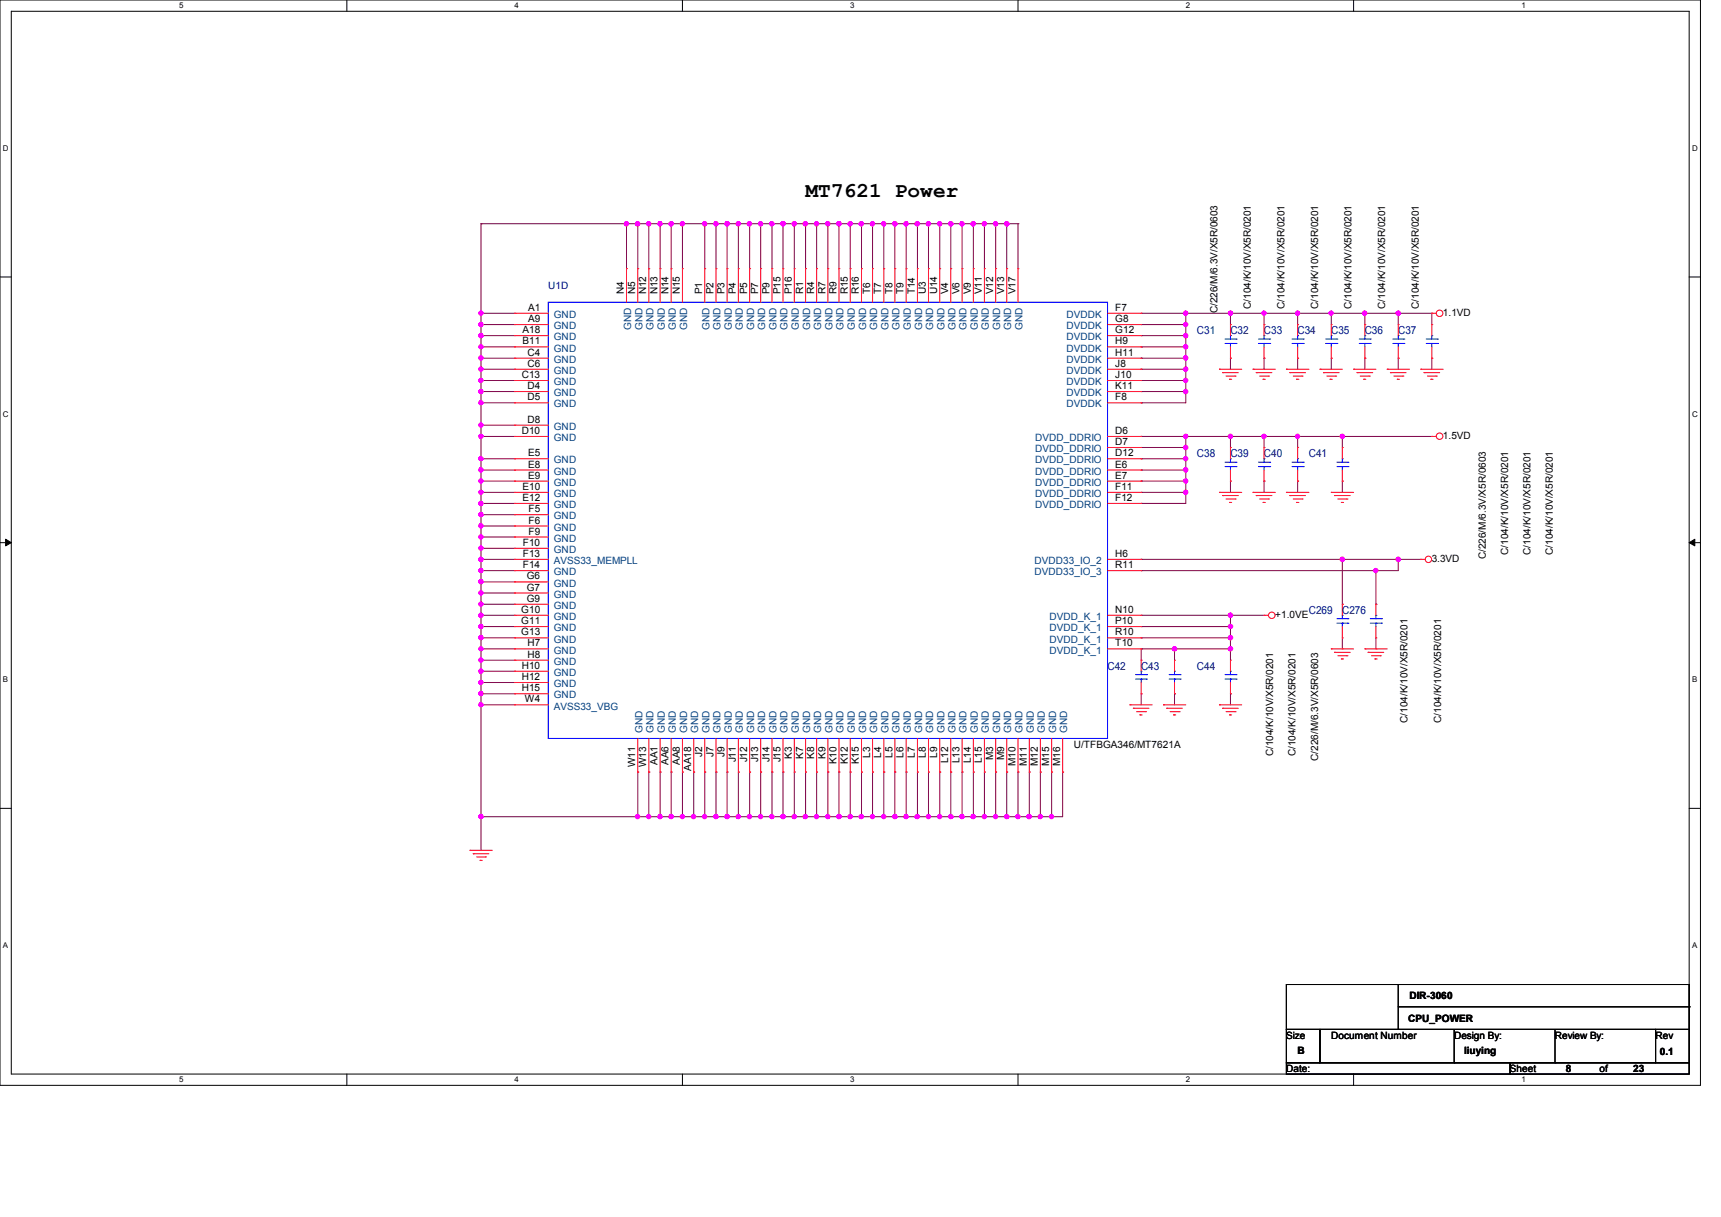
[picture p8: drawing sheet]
<svg xmlns="http://www.w3.org/2000/svg" width="297mm" height="210mm" viewBox="0 0 297 210" stroke-linecap="round" stroke-linejoin="round" font-family="sans-serif">
<path d="M0 0h293.5v187.3h-293.5zM1.9 1.9h289.6v183.4h-289.6z" fill="none" stroke="#000" stroke-width=".17"/>
<g fill="#fff">
<path d="M30.9 .2h.8v1.5h-.8z"/>
<path d="M30.9 185.5h.8v1.6h-.8z"/>
</g>
<path d="M59.9 0v1.9M59.9 185.3v2" fill="none" stroke="#000" stroke-width=".17"/>
<g fill="#fff">
<path d="M88.8 .2h.8v1.5h-.8z"/>
<path d="M88.8 185.5h.8v1.6h-.8z"/>
</g>
<path d="M117.8 0v1.9M117.8 185.3v2" fill="none" stroke="#000" stroke-width=".17"/>
<g fill="#fff">
<path d="M146.7 .2h.8v1.5h-.8z"/>
<path d="M146.7 185.5h.8v1.6h-.8z"/>
</g>
<path d="M175.7 0v1.9M175.7 185.3v2" fill="none" stroke="#000" stroke-width=".17"/>
<g fill="#fff">
<path d="M204.6 .2h.8v1.5h-.8z"/>
<path d="M204.6 185.5h.8v1.6h-.8z"/>
</g>
<path d="M233.6 0v1.9M233.6 185.3v2" fill="none" stroke="#000" stroke-width=".17"/>
<g fill="#fff">
<path d="M262.6 .2h.7v1.5h-.7z"/>
<path d="M262.6 185.5h.7v1.6h-.7z"/>
<path d="M.5 24.8h1v1.6h-1z"/>
<path d="M292 24.8h1v1.6h-1z"/>
<path d="M.5 70.7h1v1.5h-1z"/>
<path d="M292 70.7h1v1.5h-1z"/>
</g>
<path d="M0 47.8h1.9M291.5 47.8h2" fill="none" stroke="#000" stroke-width=".17"/>
<g fill="#fff">
<path d="M.5 116.5h.9v1.6h-.9z"/>
<path d="M292 116.5h.9v1.6h-.9z"/>
</g>
<path d="M0 93.6h1.9M291.5 93.6h2" fill="none" stroke="#000" stroke-width=".17"/>
<path d="M1 93l.9 .6-.9 .6zM291.5 93.6l1-.6v1.2z" fill="#000" stroke="#000" stroke-width=".17"/>
<g fill="#fff">
<path d="M.5 162.4h.9v1.5h-.9z"/>
<path d="M292 162.4h.9v1.5h-.9z"/>
</g>
<g fill="none" stroke="#000" stroke-width=".17">
<path d="M0 139.5h1.9M291.5 139.5h2M222 169.9h69.5v7.7h-69.5zM222 177.6h5.8v5.8h-5.8zM227.8 177.6h57.9v5.8h-57.9zM241.3 177.6h.1M241.3 169.9v7.7M241.3 173.7h50.2M251 177.6v5.8M268.4 177.6v5.8M285.7 177.6h5.8v5.8h-5.8zM291.5 173.7h.1"/>
<path d="M222 183.4h38.6v1.9h-38.6zM251 183.4h.1M260.6 183.4h30.9v1.9h-30.9zM268.4 183.4h.1"/>
</g>
<g fill="none" stroke="#800040" stroke-width=".17">
<path d="M83 38.6h.1M83 38.6v108.1M83 38.6h92.7M108.1 38.6h.1M108.1 38.6v7.8M110.1 38.6h.1M110.1 38.6v7.8M112 38.6h.1M112 38.6v7.8M113.9 38.6h.1M113.9 38.6v7.8M115.8 38.6h.1"/>
<path d="M115.8 38.6v7.8M117.8 38.6h.1M117.8 38.6v7.8M121.6 38.6h.1M121.6 38.6v7.8M123.6 38.6h.1M123.6 38.6v7.8M125.5 38.6h.1M125.5 38.6v7.8M127.4 38.6h.1M127.4 38.6v7.8M129.4 38.6h.1"/>
<path d="M129.4 38.6v7.8M131.3 38.6h.1M131.3 38.6v7.8M133.2 38.6h.1M133.2 38.6v7.8M135.1 38.6h.1M135.1 38.6v7.8M137.1 38.6h.1M137.1 38.6v7.8M139 38.6h.1M139 38.6v7.8M140.9 38.6h.1"/>
<path d="M140.9 38.6v7.8M142.9 38.6h.1M142.9 38.6v7.8M144.8 38.6h.1M144.8 38.6v7.8M146.7 38.6h.1M146.7 38.6v7.8M148.7 38.6h.1M148.7 38.6v7.8M150.6 38.6h.1M150.6 38.6v7.8M152.5 38.6h.1"/>
<path d="M152.5 38.6v7.8M154.4 38.6h.1M154.4 38.6v7.8M156.4 38.6h.1M156.4 38.6v7.8M158.3 38.6h.1M158.3 38.6v7.8M160.2 38.6h.1M160.2 38.6v7.8M162.2 38.6h.1M162.2 38.6v7.8M164.1 38.6h.1"/>
<path d="M164.1 38.6v7.8M166 38.6h.1M166 38.6v7.8M168 38.6h.1M168 38.6v7.8M169.9 38.6h.1M169.9 38.6v7.8M171.8 38.6h.1M171.8 38.6v7.8M173.7 38.6h.1M173.7 38.6v7.8M175.7 38.6h.1"/>
<path d="M175.7 38.6v7.8M83 59.9h.1M83 57.9h.1M83 56h.1M83 54.1h.1M83 59.9h5.8M83 57.9h5.8M83 56h5.8M83 54.1h5.8M196.9 54.1h.1M196.9 56h.1M196.9 57.9h.1"/>
<path d="M196.9 59.9h.1M196.9 59.9h7.7M196.9 57.9h7.7M196.9 56h7.7M196.9 54.1h50.2M204.6 54.1h.1M204.6 59.9h.1M204.6 57.9h.1M204.6 56h.1M204.6 54.1v15.4h-7.7M212.3 54.1h.1M212.3 54.1v1.9"/>
<path d="M218.1 54.1h.1M218.1 54.1v1.9M223.9 54.1h.1M223.9 54.1v1.9M229.7 54.1h.1M229.7 54.1v1.9M235.5 54.1h.1M235.5 54.1v1.9M241.3 54.1h.1M241.3 54.1v1.9M247.1 54.1h.1M247.1 54.1v1.9"/>
<path d="M83 79.2h.1M83 75.3h.1M83 73.4h.1M83 69.5h.1M83 67.6h.1M83 65.7h.1M83 63.7h.1M83 61.8h.1M83 69.5h5.8M83 75.3h5.8M83 79.2h5.8M83 73.4h5.8"/>
<path d="M83 61.8h5.8M83 63.7h5.8M83 65.7h5.8M83 67.6h5.8M196.9 69.5h.1M196.9 75.3h.1M196.9 77.2h.1M196.9 61.8h.1M196.9 63.7h.1M196.9 65.7h.1M196.9 67.6h.1M196.9 79.2h.1"/>
<path d="M196.9 75.3h50.2M196.9 77.2h7.7M196.9 79.2h7.7M196.9 61.8h7.7M196.9 63.7h7.7M196.9 65.7h7.7M196.9 67.6h7.7M204.6 67.6h.1M204.6 75.3h.1M204.6 63.7h.1M204.6 65.7h.1M204.6 61.8h.1"/>
<path d="M204.6 79.2h.1M204.6 77.2h.1M204.6 75.3v11.6h-7.7M212.3 75.3h.1M212.3 61.8h.1M212.3 61.8v1.9M212.3 75.3v1.9M218.1 61.8h.1M218.1 75.3h.1M218.1 61.8v1.9M218.1 75.3v1.9M223.9 75.3h.1"/>
<path d="M223.9 61.8h.1M223.9 61.8v1.9M223.9 75.3v1.9M229.7 61.8h.1M229.7 61.8v1.9M231.6 75.3h.1M231.6 75.3v1.9M235.5 61.8h.1M235.5 61.8v1.9M241.3 61.8h.1M241.3 61.8v1.9M247.1 61.8h.1"/>
<path d="M247.1 61.8v1.9M83 98.5h.1M83 96.5h.1M83 94.6h.1M83 92.7h.1M83 90.8h.1M83 88.8h.1M83 86.9h.1M83 85h.1M83 83h.1M83 81.1h.1M83 96.5h5.8"/>
<path d="M83 98.5h5.8M83 94.6h5.8M83 92.7h5.8M83 90.8h5.8M83 88.8h5.8M83 86.9h5.8M83 85h5.8M83 83h5.8M83 81.1h5.8M196.9 81.1h.1M196.9 83h.1M196.9 85h.1"/>
<path d="M196.9 86.9h.1M196.9 96.5h.1M196.9 98.5h.1M196.9 96.5h48.3M196.9 85h7.7M196.9 83h7.7M196.9 81.1h7.7M204.6 85h.1M204.6 81.1h.1M204.6 83h.1M212.3 83h.1M212.3 83v2"/>
<path d="M218.1 83h.1M218.1 83v2M223.9 83h.1M223.9 83v2M231.6 83h.1M231.6 96.5h.1M231.6 83v2M231.6 96.5v7.8M237.4 98.5h.1M237.4 98.5v5.8M241.3 96.5h.1M241.3 96.5v2h-44.4"/>
<path d="M83 115.8h.1M83 117.8h.1M83 119.7h.1M83 106.2h.1M83 104.3h.1M83 102.3h.1M83 100.4h.1M83 108.1h.1M83 110.1h.1M83 112h.1M83 113.9h.1M83 115.8h5.8"/>
<path d="M83 112h5.8M83 106.2h5.8M83 117.8h5.8M83 119.7h5.8M83 110.1h5.8M83 104.3h5.8M83 102.3h5.8M83 100.4h5.8M83 108.1h5.8M83 113.9h5.8M196.9 112h.1M196.9 106.2h.1"/>
<path d="M196.9 119.7h.1M196.9 110.1h.1M196.9 108.1h.1M196.9 112h15.4M196.9 106.2h21.2M196.9 112v1.9M196.9 119.7v1.9M196.9 110.1h15.4M196.9 108.1h15.4M202.7 119.7h.1M202.7 112h.1M202.7 112v1.9"/>
<path d="M202.7 119.7v1.9M212.3 106.2h.1M212.3 108.1h.1M212.3 119.7h.1M212.3 112h.1M212.3 110.1h.1M212.3 106.2v7.7M212.3 119.7v1.9M231.6 112h.1M231.6 104.3h.1M231.6 110.1v1.9M237.4 112h.1"/>
<path d="M237.4 104.3h.1M237.4 110.1v1.9M83 121.6h.1M83 121.6h5.8M110.1 133.2h.1M110.1 133.2v7.7M112 133.2h.1M112 133.2v7.7M113.9 133.2h.1M113.9 133.2v7.7M115.8 133.2h.1M115.8 133.2v7.7"/>
<path d="M117.8 133.2h.1M117.8 133.2v7.7M119.7 133.2h.1M119.7 133.2v7.7M121.6 133.2h.1M121.6 133.2v7.7M123.6 133.2h.1M123.6 133.2v7.7M125.5 133.2h.1M125.5 133.2v7.7M127.4 133.2h.1M127.4 133.2v7.7"/>
<path d="M129.4 133.2h.1M129.4 133.2v7.7M131.3 133.2h.1M131.3 133.2v7.7M133.2 133.2h.1M133.2 133.2v7.7M135.1 133.2h.1M135.1 133.2v7.7M137.1 133.2h.1M137.1 133.2v7.7M139 133.2h.1M139 133.2v7.7"/>
<path d="M140.9 133.2h.1M140.9 133.2v7.7M142.9 133.2h.1M142.9 133.2v7.7M144.8 133.2h.1M144.8 133.2v7.7M146.7 133.2h.1M146.7 133.2v7.7M148.7 133.2h.1M148.7 133.2v7.7M150.6 133.2h.1M150.6 133.2v7.7"/>
<path d="M152.5 133.2h.1M152.5 133.2v7.7M154.4 133.2h.1M154.4 133.2v7.7M156.4 133.2h.1M156.4 133.2v7.7M158.3 133.2h.1M158.3 133.2v7.7M160.2 133.2h.1M160.2 133.2v7.7M162.2 133.2h.1M162.2 133.2v7.7"/>
<path d="M164.1 133.2h.1M164.1 133.2v7.7M166 133.2h.1M166 133.2v7.7M168 133.2h.1M168 133.2v7.7M169.9 133.2h.1M169.9 133.2v7.7M171.8 133.2h.1M171.8 133.2v7.7M173.7 133.2h.1M173.7 133.2v7.7"/>
<path d="M175.7 133.2h.1M175.7 133.2v7.7M177.6 133.2h.1M177.6 133.2v7.7M179.5 133.2h.1M179.5 133.2v7.7M181.5 133.2h.1M181.5 133.2v7.7M183.4 133.2h.1M183.4 133.2v7.7h-100.4M83 140.9h.1M110.1 140.9h.1"/>
<path d="M112 140.9h.1M113.9 140.9h.1M115.8 140.9h.1M117.8 140.9h.1M119.7 140.9h.1M121.6 140.9h.1M123.6 140.9h.1M125.5 140.9h.1M127.4 140.9h.1M129.4 140.9h.1M131.3 140.9h.1M133.2 140.9h.1"/>
<path d="M135.1 140.9h.1M137.1 140.9h.1M139 140.9h.1M140.9 140.9h.1M142.9 140.9h.1M144.8 140.9h.1M146.7 140.9h.1M148.7 140.9h.1M150.6 140.9h.1M152.5 140.9h.1M154.4 140.9h.1M156.4 140.9h.1"/>
<path d="M158.3 140.9h.1M160.2 140.9h.1M162.2 140.9h.1M164.1 140.9h.1M166 140.9h.1M168 140.9h.1M169.9 140.9h.1M171.8 140.9h.1M173.7 140.9h.1M175.7 140.9h.1M177.6 140.9h.1M179.5 140.9h.1"/>
<path d="M181.5 140.9h.1"/>
</g>
<g fill="#f0f" stroke="#f0f" stroke-width=".17">
<circle cx="83" cy="59.8" r=".36"/>
<circle cx="83" cy="57.9" r=".37"/>
<circle cx="83" cy="54" r=".36"/>
<circle cx="154.4" cy="38.6" r=".38"/>
<circle cx="152.5" cy="38.6" r=".37"/>
<circle cx="150.5" cy="38.6" r=".37"/>
<circle cx="212.4" cy="108.1" r=".37"/>
<circle cx="212.3" cy="106.2" r=".38"/>
<circle cx="83" cy="119.7" r=".37"/>
<circle cx="83" cy="117.8" r=".36"/>
<circle cx="162.2" cy="140.9" r=".36"/>
<circle cx="156.4" cy="140.9" r=".36"/>
<circle cx="83" cy="121.6" r=".36"/>
<circle cx="204.6" cy="75.3" r=".36"/>
<circle cx="142.8" cy="38.6" r=".37"/>
<circle cx="140.9" cy="38.6" r=".37"/>
<circle cx="148.6" cy="38.6" r=".38"/>
<circle cx="146.7" cy="38.6" r=".37"/>
<circle cx="135.1" cy="38.6" r=".38"/>
<circle cx="133.2" cy="38.6" r=".37"/>
<circle cx="158.3" cy="38.6" r=".38"/>
<circle cx="164.1" cy="38.6" r=".38"/>
<circle cx="108.1" cy="38.6" r=".37"/>
<circle cx="123.5" cy="38.6" r=".37"/>
<circle cx="113.9" cy="38.6" r=".37"/>
<circle cx="140.9" cy="140.9" r=".36"/>
<circle cx="139" cy="140.9" r=".37"/>
<circle cx="177.6" cy="140.9" r=".37"/>
<circle cx="144.8" cy="140.9" r=".37"/>
<circle cx="154.4" cy="140.9" r=".37"/>
<circle cx="148.6" cy="140.9" r=".37"/>
<circle cx="146.7" cy="140.9" r=".36"/>
<circle cx="152.5" cy="140.9" r=".36"/>
<circle cx="150.6" cy="140.9" r=".36"/>
<circle cx="212.4" cy="112" r=".37"/>
<circle cx="171.8" cy="140.9" r=".36"/>
<circle cx="169.9" cy="38.6" r=".37"/>
<circle cx="167.9" cy="38.6" r=".38"/>
<circle cx="142.9" cy="140.9" r=".36"/>
<circle cx="137.1" cy="140.9" r=".36"/>
<circle cx="169.9" cy="140.9" r=".36"/>
<circle cx="212.4" cy="54" r=".37"/>
<circle cx="204.6" cy="54" r=".36"/>
<circle cx="129.3" cy="140.9" r=".37"/>
<circle cx="131.3" cy="140.9" r=".36"/>
<circle cx="127.4" cy="140.9" r=".36"/>
<circle cx="241.3" cy="54" r=".37"/>
<circle cx="235.5" cy="54" r=".37"/>
<circle cx="241.3" cy="96.5" r=".38"/>
<circle cx="167.9" cy="140.9" r=".37"/>
<circle cx="166" cy="140.9" r=".36"/>
<circle cx="121.6" cy="140.9" r=".36"/>
<circle cx="117.7" cy="140.9" r=".36"/>
<circle cx="115.8" cy="140.9" r=".37"/>
<circle cx="125.5" cy="140.9" r=".37"/>
<circle cx="123.5" cy="140.9" r=".36"/>
<circle cx="202.7" cy="112" r=".37"/>
<circle cx="179.5" cy="140.9" r=".36"/>
<circle cx="231.7" cy="75.3" r=".37"/>
<circle cx="164.1" cy="140.9" r=".37"/>
<circle cx="83" cy="56" r=".36"/>
<circle cx="112" cy="140.9" r=".36"/>
<circle cx="110" cy="140.9" r=".37"/>
<circle cx="160.2" cy="140.9" r=".36"/>
<circle cx="158.3" cy="140.9" r=".37"/>
<circle cx="119.7" cy="140.9" r=".37"/>
<circle cx="135.1" cy="140.9" r=".37"/>
<circle cx="133.2" cy="140.9" r=".36"/>
<circle cx="113.9" cy="140.9" r=".36"/>
<circle cx="127.4" cy="38.6" r=".37"/>
<circle cx="156.3" cy="38.6" r=".37"/>
<circle cx="121.6" cy="38.6" r=".37"/>
<circle cx="117.7" cy="38.6" r=".37"/>
<circle cx="111.9" cy="38.6" r=".37"/>
<circle cx="110" cy="38.6" r=".38"/>
<circle cx="166" cy="38.6" r=".37"/>
<circle cx="162.1" cy="38.6" r=".37"/>
<circle cx="160.2" cy="38.6" r=".37"/>
<circle cx="144.8" cy="38.6" r=".38"/>
<circle cx="139" cy="38.6" r=".38"/>
<circle cx="137" cy="38.6" r=".37"/>
<circle cx="173.7" cy="38.6" r=".38"/>
<circle cx="171.8" cy="38.6" r=".37"/>
<circle cx="181.5" cy="140.9" r=".36"/>
<circle cx="83" cy="106.2" r=".37"/>
<circle cx="83" cy="140.9" r=".36"/>
<circle cx="83" cy="104.2" r=".36"/>
<circle cx="175.7" cy="140.9" r=".36"/>
<circle cx="231.6" cy="96.5" r=".38"/>
<circle cx="83" cy="102.3" r=".36"/>
<circle cx="173.7" cy="140.9" r=".37"/>
<circle cx="212.4" cy="75.3" r=".37"/>
<circle cx="83" cy="100.4" r=".37"/>
<circle cx="115.8" cy="38.6" r=".38"/>
<circle cx="83" cy="108.1" r=".36"/>
<circle cx="237.4" cy="98.4" r=".36"/>
<circle cx="83" cy="98.4" r=".36"/>
<circle cx="83" cy="92.6" r=".36"/>
<circle cx="83" cy="96.5" r=".37"/>
<circle cx="83" cy="94.6" r=".36"/>
<circle cx="125.5" cy="38.6" r=".38"/>
<circle cx="204.6" cy="59.8" r=".36"/>
<circle cx="83" cy="110" r=".37"/>
<circle cx="83" cy="86.9" r=".37"/>
<circle cx="83" cy="84.9" r=".36"/>
<circle cx="83" cy="90.7" r=".37"/>
<circle cx="83" cy="88.8" r=".36"/>
<circle cx="212.3" cy="110" r=".38"/>
<circle cx="229.7" cy="54" r=".36"/>
<circle cx="83" cy="79.1" r=".36"/>
<circle cx="83" cy="112" r=".36"/>
<circle cx="223.9" cy="75.3" r=".36"/>
<circle cx="218.1" cy="75.3" r=".36"/>
<circle cx="83" cy="75.3" r=".36"/>
<circle cx="83" cy="73.3" r=".36"/>
<circle cx="83" cy="69.5" r=".36"/>
<circle cx="131.2" cy="38.6" r=".37"/>
<circle cx="129.3" cy="38.6" r=".38"/>
<circle cx="83" cy="113.9" r=".36"/>
<circle cx="83" cy="115.8" r=".37"/>
<circle cx="204.6" cy="57.9" r=".37"/>
<circle cx="204.6" cy="61.8" r=".37"/>
<circle cx="204.6" cy="63.7" r=".36"/>
<circle cx="204.6" cy="65.6" r=".36"/>
<circle cx="204.6" cy="67.6" r=".37"/>
<circle cx="204.6" cy="79.1" r=".36"/>
<circle cx="83" cy="67.6" r=".37"/>
<circle cx="83" cy="65.6" r=".36"/>
<circle cx="83" cy="63.7" r=".36"/>
<circle cx="83" cy="61.8" r=".37"/>
<circle cx="204.6" cy="56" r=".36"/>
<circle cx="204.6" cy="81.1" r=".37"/>
<circle cx="204.6" cy="84.9" r=".36"/>
<circle cx="204.6" cy="83" r=".36"/>
<circle cx="204.6" cy="77.2" r=".37"/>
<circle cx="83" cy="83" r=".36"/>
<circle cx="83" cy="81.1" r=".37"/>
<circle cx="223.9" cy="54" r=".36"/>
<circle cx="218.1" cy="54" r=".36"/>
</g>
<g fill="none" stroke="#f00" stroke-width=".17">
<path d="M88.8 54.1h.1M88.8 56h.1M88.8 57.9h.1M88.8 59.9h.1M88.8 54.1h5.8M88.8 56h5.8M88.8 57.9h5.8M88.8 59.9h5.8M108.1 46.4h.1M108.1 46.4v5.8M110.1 46.4h.1M110.1 46.4v5.8"/>
<path d="M112 46.4h.1M112 46.4v5.8M113.9 46.4h.1M113.9 46.4v5.8M115.8 46.4h.1M115.8 46.4v5.8M117.8 46.4h.1M117.8 46.4v5.8M121.6 46.4h.1M121.6 46.4v5.8M123.6 46.4h.1M123.6 46.4v5.8"/>
<path d="M125.5 46.4h.1M125.5 46.4v5.8M127.4 46.4h.1M127.4 46.4v5.8M129.4 46.4h.1M129.4 46.4v5.8M131.3 46.4h.1M131.3 46.4v5.8M133.2 46.4h.1M133.2 46.4v5.8M135.1 46.4h.1M135.1 46.4v5.8"/>
<path d="M137.1 46.4h.1M137.1 46.4v5.8M139 46.4h.1M139 46.4v5.8M140.9 46.4h.1M140.9 46.4v5.8M142.9 46.4h.1M142.9 46.4v5.8M144.8 46.4h.1M144.8 46.4v5.8M146.7 46.4h.1M146.7 46.4v5.8"/>
<path d="M148.7 46.4h.1M148.7 46.4v5.8M150.6 46.4h.1M150.6 46.4v5.8M152.5 46.4h.1M152.5 46.4v5.8M154.4 46.4h.1M154.4 46.4v5.8M156.4 46.4h.1M156.4 46.4v5.8M158.3 46.4h.1M158.3 46.4v5.8"/>
<path d="M160.2 46.4h.1M160.2 46.4v5.8M162.2 46.4h.1M162.2 46.4v5.8M164.1 46.4h.1M164.1 46.4v5.8M166 46.4h.1M166 46.4v5.8M168 46.4h.1M168 46.4v5.8M169.9 46.4h.1M169.9 46.4v5.8"/>
<path d="M171.8 46.4h.1M171.8 46.4v5.8M173.7 46.4h.1M173.7 46.4v5.8M175.7 46.4h.1M175.7 46.4v5.8M191.1 54.1h5.8M191.1 56h5.8M191.1 57.9h5.8M191.1 59.9h5.8M196.9 54.1h.1M196.9 56h.1"/>
<path d="M196.9 57.9h.1M196.9 59.9h.1M212.3 56h.1M212.3 56v1.9M212.3 59.9v1.9M218.1 56h.1M218.1 56v1.9M218.1 59.9v1.9M223.9 56h.1M223.9 56v1.9M223.9 59.9v1.9M229.7 56h.1"/>
<path d="M229.7 56v1.9M229.7 59.9v1.9M235.5 56h.1M235.5 56v1.9M235.5 59.9v1.9M241.3 56h.1M241.3 56v1.9M241.3 59.9v1.9M247.1 54.1h.1M247.1 56h.1M247.1 54.1h.8M247.1 56v1.9"/>
<path d="M247.1 59.9v1.9M88.8 61.8h.1M88.8 63.7h.1M88.8 65.7h.1M88.8 67.6h.1M88.8 69.5h.1M88.8 73.4h.1M88.8 75.3h.1M88.8 79.2h.1M88.8 63.7h5.8M88.8 75.3h5.8M88.8 61.8h5.8"/>
<path d="M88.8 65.7h5.8M88.8 67.6h5.8M88.8 69.5h5.8M88.8 73.4h5.8M88.8 79.2h5.8M191.1 63.7h5.8M191.1 75.3h5.8M191.1 61.8h5.8M191.1 65.7h5.8M191.1 67.6h5.8M191.1 69.5h5.8M191.1 79.2h5.8"/>
<path d="M191.1 77.2h5.8M196.9 61.8h.1M196.9 63.7h.1M196.9 65.7h.1M196.9 67.6h.1M196.9 69.5h.1M196.9 75.3h.1M196.9 79.2h.1M196.9 77.2h.1M210.4 63.7h.1M210.4 63.7h3.9M211 64.3h.1"/>
<path d="M211 64.3h2.7M211.6 64.9h1.5M212.2 65.4h.1M212.2 65.4h.4M212.3 61.8h.1M212.3 77.2h.1M212.3 77.2v2M213.1 64.9h.1M216.2 63.7h.1M216.2 63.7h3.9M216.8 64.3h.1M216.8 64.3h2.7"/>
<path d="M217.4 64.9h1.5M218 65.4h.1M218 65.4h.4M218.1 77.2h.1M218.1 61.8h.1M218.1 77.2v2M218.9 64.9h.1M222 63.7h.1M222 63.7h3.9M222.6 64.3h.1M222.6 64.3h2.7M223.2 64.9h1.5"/>
<path d="M223.7 65.4h.1M223.7 65.4h.5M223.9 61.8h.1M223.9 77.2h.1M223.9 77.2v2M224.7 64.9h.1M227.8 63.7h.1M227.8 63.7h3.8M228.4 64.3h.1M228.4 64.3h2.7M229 64.9h1.5M229.5 65.4h.1"/>
<path d="M229.5 65.4h.4M229.7 61.8h.1M230.5 64.9h.1M231.6 77.2h.1M231.6 77.2v2M233.6 63.7h.1M233.6 63.7h3.8M234.2 64.3h.1M234.2 64.3h2.7M234.7 64.9h1.6M235.3 65.4h.1M235.3 65.4h.4"/>
<path d="M235.5 61.8h.1M236.3 64.9h.1M239.4 63.7h.1M239.4 63.7h3.8M239.9 64.3h.1M239.9 64.3h2.8M240.5 64.9h1.6M241.1 65.4h.1M241.1 65.4h.4M241.3 61.8h.1M242.1 64.9h.1M245.2 63.7h.1"/>
<path d="M245.2 63.7h3.8M245.7 64.3h.1M245.7 64.3h2.8M246.3 64.9h1.6M246.9 65.4h.1M246.9 65.4h.4M247.1 75.3h.1M247.1 61.8h.1M247.1 75.3h.8M247.9 64.9h.1M88.8 81.1h.1M88.8 83h.1"/>
<path d="M88.8 85h.1M88.8 86.9h.1M88.8 88.8h.1M88.8 90.8h.1M88.8 92.7h.1M88.8 94.6h.1M88.8 96.5h.1M88.8 98.5h.1M88.8 85h5.8M88.8 96.5h5.8M88.8 86.9h5.8M88.8 81.1h5.8"/>
<path d="M88.8 98.5h5.8M88.8 83h5.8M88.8 88.8h5.8M88.8 90.8h5.8M88.8 92.7h5.8M88.8 94.6h5.8M191.1 85h5.8M191.1 96.5h5.8M191.1 86.9h5.8M191.1 81.1h5.8M191.1 98.5h5.8M191.1 83h5.8"/>
<path d="M196.9 85h.1M196.9 86.9h.1M196.9 96.5h.1M196.9 81.1h.1M196.9 98.5h.1M196.9 83h.1M210.4 85h.1M210.4 85h3.9M211 85.5h.1M211 85.5h2.7M211.6 86.1h1.5M212.2 86.7h.1"/>
<path d="M212.2 86.7h.4M212.3 83h.1M212.3 81.1v1.9M213.1 86.1h.1M216.2 85h.1M216.2 85h3.9M216.8 85.5h.1M216.8 85.5h2.7M217.4 86.1h1.5M218 86.7h.1M218 86.7h.4M218.1 83h.1"/>
<path d="M218.1 81.1v1.9M218.9 86.1h.1M222 85h.1M222 85h3.9M222.6 85.5h.1M222.6 85.5h2.7M223.2 86.1h1.5M223.7 86.7h.1M223.7 86.7h.5M223.9 83h.1M223.9 81.1v1.9M224.7 86.1h.1"/>
<path d="M229.7 85h.1M229.7 85h3.9M230.3 85.5h.1M230.3 85.5h2.7M230.9 86.1h1.6M231.5 86.7h.1M231.5 86.7h.4M231.6 83h.1M231.6 81.1v1.9M232.5 86.1h.1M245.2 96.5h.1M245.2 96.5h.8"/>
<path d="M88.8 108.1h.1M88.8 117.8h.1M88.8 115.8h.1M88.8 113.9h.1M88.8 112h.1M88.8 119.7h.1M88.8 100.4h.1M88.8 102.3h.1M88.8 104.3h.1M88.8 106.2h.1M88.8 110.1h.1M88.8 106.2h5.8"/>
<path d="M88.8 112h5.8M88.8 108.1h5.8M88.8 110.1h5.8M88.8 117.8h5.8M88.8 115.8h5.8M88.8 113.9h5.8M88.8 119.7h5.8M88.8 100.4h5.8M88.8 102.3h5.8M88.8 104.3h5.8M191.1 106.2h5.8M191.1 112h5.8"/>
<path d="M191.1 108.1h5.8M191.1 110.1h5.8M196.9 119.7h.1M196.9 113.9h.1M196.9 106.2h.1M196.9 108.1h.1M196.9 110.1h.1M196.9 112h.1M196.9 113.9v1.9M196.9 117.8v1.9M202.7 119.7h.1M202.7 113.9h.1"/>
<path d="M202.7 113.9v1.9M202.7 117.8v1.9M212.3 119.7h.1M212.3 113.9h.1M212.3 113.9v1.9M212.3 117.8v1.9M218.1 106.2h.1M218.1 106.2h.8M229.7 112h.1M229.7 112h3.9M230.3 112.6h.1M230.3 112.6h2.7"/>
<path d="M230.9 113.2h1.6M231.5 113.7h.1M231.5 113.7h.4M231.6 110.1h.1M231.6 104.3h.1M231.6 104.3v1.9M231.6 108.1v2M232.5 113.2h.1M235.5 112h.1M235.5 112h3.9M236.1 112.6h.1M236.1 112.6h2.7"/>
<path d="M236.7 113.2h1.5M237.3 113.7h.1M237.3 113.7h.4M237.4 110.1h.1M237.4 104.3h.1M237.4 104.3v1.9M237.4 108.1v2M238.2 113.2h.1M88.8 121.6h.1M88.8 121.6h5.8M110.1 133.2h.1M110.1 127.4v5.8"/>
<path d="M112 133.2h.1M112 127.4v5.8M113.9 133.2h.1M113.9 127.4v5.8M115.8 133.2h.1M115.8 127.4v5.8M117.8 133.2h.1M117.8 127.4v5.8M119.7 133.2h.1M119.7 127.4v5.8M121.6 133.2h.1M121.6 127.4v5.8"/>
<path d="M123.6 133.2h.1M123.6 127.4v5.8M125.5 133.2h.1M125.5 127.4v5.8M127.4 133.2h.1M127.4 127.4v5.8M129.4 133.2h.1M129.4 127.4v5.8M131.3 133.2h.1M131.3 127.4v5.8M133.2 133.2h.1M133.2 127.4v5.8"/>
<path d="M135.1 133.2h.1M135.1 127.4v5.8M137.1 133.2h.1M137.1 127.4v5.8M139 133.2h.1M139 127.4v5.8M140.9 133.2h.1M140.9 127.4v5.8M142.9 133.2h.1M142.9 127.4v5.8M144.8 133.2h.1M144.8 127.4v5.8"/>
<path d="M146.7 133.2h.1M146.7 127.4v5.8M148.7 133.2h.1M148.7 127.4v5.8M150.6 133.2h.1M150.6 127.4v5.8M152.5 133.2h.1M152.5 127.4v5.8M154.4 133.2h.1M154.4 127.4v5.8M156.4 133.2h.1M156.4 127.4v5.8"/>
<path d="M158.3 133.2h.1M158.3 127.4v5.8M160.2 133.2h.1M160.2 127.4v5.8M162.2 133.2h.1M162.2 127.4v5.8M164.1 133.2h.1M164.1 127.4v5.8M166 133.2h.1M166 127.4v5.8M168 133.2h.1M168 127.4v5.8"/>
<path d="M169.9 133.2h.1M169.9 127.4v5.8M171.8 133.2h.1M171.8 127.4v5.8M173.7 133.2h.1M173.7 127.4v5.8M175.7 133.2h.1M175.7 127.4v5.8M177.6 133.2h.1M177.6 127.4v5.8M179.5 133.2h.1M179.5 127.4v5.8"/>
<path d="M181.5 133.2h.1M181.5 127.4v5.8M183.4 133.2h.1M183.4 127.4v5.8M195 121.6h.1M195 121.6h3.8M195.6 122.2h.1M195.6 122.2h2.7M196.1 122.8h1.6M196.7 123.4h.1M196.7 123.4h.4M197.7 122.8h.1"/>
<path d="M200.8 121.6h.1M200.8 121.6h3.8M201.3 122.2h.1M201.3 122.2h2.7M201.9 122.8h1.6M202.5 123.4h.1M202.5 123.4h.4M203.5 122.8h.1M210.4 121.6h.1M210.4 121.6h3.9M211 122.2h.1M211 122.2h2.7"/>
<path d="M211.6 122.8h1.5M212.2 123.4h.1M212.2 123.4h.4M213.1 122.8h.1M81.1 146.7h.1M81.1 146.7h3.9M81.7 147.3h.1M81.7 147.3h2.7M82.3 147.9h1.5M82.8 148.5h.1M82.8 148.5h.4M83.8 147.9h.1"/>
<circle cx="248.4" cy="54.1" r=".56"/>
<circle cx="248.4" cy="75.3" r=".56"/>
<circle cx="246.5" cy="96.5" r=".55"/>
<circle cx="219.5" cy="106.2" r=".56"/>
</g>
<g fill="none" stroke="#00f" stroke-width=".17">
<path d="M94.6 52.2h96.5v75.2h-96.5zM211.4 59.3h1.9M211.4 58.5h1.9M212.3 57.9h.1M212.3 59.3h.1M212.3 57.9v.6M212.3 59.3v.6M213.3 59.3h.1M213.3 58.5h.1M217.2 59.3h1.9M217.2 58.5h1.9M218.1 57.9h.1"/>
<path d="M218.1 59.3h.1M218.1 57.9v.6M218.1 59.3v.6M219.1 59.3h.1M219.1 58.5h.1M223 59.3h1.9M223 58.5h1.9M223.9 57.9h.1M223.9 59.3h.1M223.9 57.9v.6M223.9 59.3v.6M224.9 59.3h.1"/>
<path d="M224.9 58.5h.1M228.8 59.3h1.9M228.8 58.5h1.9M229.7 57.9h.1M229.7 59.3h.1M229.7 57.9v.6M229.7 59.3v.6M230.7 59.3h.1M230.7 58.5h.1M234.6 59.3h1.9M234.6 58.5h1.9M235.5 57.9h.1"/>
<path d="M235.5 59.3h.1M235.5 57.9v.6M235.5 59.3v.6M236.5 59.3h.1M236.5 58.5h.1M240.4 59.3h1.9M240.4 58.5h1.9M241.3 57.9h.1M241.3 59.3h.1M241.3 57.9v.6M241.3 59.3v.6M242.3 59.3h.1"/>
<path d="M242.3 58.5h.1M246.1 59.3h2M246.1 58.5h2M247.1 57.9h.1M247.1 59.3h.1M247.1 57.9v.6M247.1 59.3v.6M248.1 59.3h.1M248.1 58.5h.1M211.4 79.8h1.9M212.3 79.2h.1M212.3 79.2v.6"/>
<path d="M213.3 79.8h.1M217.2 79.8h1.9M218.1 79.2h.1M218.1 79.2v.6M219.1 79.8h.1M223 79.8h1.9M223.9 79.2h.1M223.9 79.2v.6M224.9 79.8h.1M230.7 79.8h1.9M231.6 79.2h.1M231.6 79.2v.6"/>
<path d="M232.6 79.8h.1M211.4 80.5h1.9M212.3 80.5h.1M212.3 80.5v.6M213.3 80.5h.1M217.2 80.5h1.9M218.1 80.5h.1M218.1 80.5v.6M219.1 80.5h.1M223 80.5h1.9M223.9 80.5h.1M223.9 80.5v.6"/>
<path d="M224.9 80.5h.1M230.7 80.5h1.9M231.6 80.5h.1M231.6 80.5v.6M232.6 80.5h.1M196 117.2h1.9M196 116.4h1.9M196.9 115.8h.1M196.9 117.2h.1M196.9 115.8v.6M196.9 117.2v.6M197.9 117.2h.1"/>
<path d="M197.9 116.4h.1M201.8 117.2h1.9M201.8 116.4h1.9M202.7 115.8h.1M202.7 117.2h.1M202.7 115.8v.6M202.7 117.2v.6M203.7 117.2h.1M203.7 116.4h.1M211.4 117.2h1.9M211.4 116.4h1.9M212.3 115.8h.1"/>
<path d="M212.3 117.2h.1M212.3 115.8v.6M212.3 117.2v.6M213.3 117.2h.1M213.3 116.4h.1M230.7 107.5h1.9M230.7 106.8h1.9M231.6 106.2h.1M231.6 107.5h.1M231.6 106.2v.6M231.6 107.5v.6M232.6 107.5h.1"/>
<path d="M232.6 106.8h.1M236.5 107.5h1.9M236.5 106.8h1.9M237.4 106.2h.1M237.4 107.5h.1M237.4 106.2v.6M237.4 107.5v.6M238.4 107.5h.1M238.4 106.8h.1"/>
</g>
<text font-size="3.6" x="139" y="33.9">MT7621 Power</text>
<g font-size="1.9" fill="#000080">
<text x="206.6" y="57.7">C31</text>
<text x="212.3" y="57.7">C32</text>
<text x="218.1" y="57.7">C33</text>
<text x="223.9" y="57.7">C34</text>
<text x="229.7" y="57.7">C35</text>
<text x="235.5" y="57.7">C36</text>
<text x="241.3" y="57.7">C37</text>
<text x="206.6" y="78.9">C38</text>
<text x="212.3" y="78.9">C39</text>
<text x="218.1" y="78.9">C40</text>
<text x="225.9" y="78.9">C41</text>
<text x="225.9" y="106">C269</text>
<text x="231.6" y="106">C276</text>
<text x="191.1" y="115.6">C42</text>
<text x="196.9" y="115.6">C43</text>
<text x="206.6" y="115.6">C44</text>
</g>
<g font-size="1.7">
<text x="91.1" y="53.6">A1</text>
<text x="107.7" y="50.8" transform="rotate(-90 107.7 50.8)">N4</text>
<text x="109.6" y="50.8" transform="rotate(-90 109.6 50.8)">N5</text>
<text x="111.5" y="50.8" transform="rotate(-90 111.5 50.8)">N12</text>
<text x="113.5" y="50.8" transform="rotate(-90 113.5 50.8)">N13</text>
<text x="115.4" y="50.8" transform="rotate(-90 115.4 50.8)">N14</text>
<text x="117.3" y="50.8" transform="rotate(-90 117.3 50.8)">N15</text>
<text x="121.2" y="50.8" transform="rotate(-90 121.2 50.8)">P1</text>
<text x="123.1" y="50.8" transform="rotate(-90 123.1 50.8)">P2</text>
<text x="125" y="50.8" transform="rotate(-90 125 50.8)">P3</text>
<text x="127" y="50.8" transform="rotate(-90 127 50.8)">P4</text>
<text x="128.9" y="50.8" transform="rotate(-90 128.9 50.8)">P5</text>
<text x="130.8" y="50.8" transform="rotate(-90 130.8 50.8)">P7</text>
<text x="132.8" y="50.8" transform="rotate(-90 132.8 50.8)">P9</text>
<text x="134.7" y="50.8" transform="rotate(-90 134.7 50.8)">P15</text>
<text x="136.6" y="50.8" transform="rotate(-90 136.6 50.8)">P16</text>
<text x="138.6" y="50.8" transform="rotate(-90 138.6 50.8)">R1</text>
<text x="140.5" y="50.8" transform="rotate(-90 140.5 50.8)">R4</text>
<text x="142.4" y="50.8" transform="rotate(-90 142.4 50.8)">R7</text>
<text x="144.3" y="50.8" transform="rotate(-90 144.3 50.8)">R9</text>
<text x="146.3" y="50.8" transform="rotate(-90 146.3 50.8)">R15</text>
<text x="148.2" y="50.8" transform="rotate(-90 148.2 50.8)">R16</text>
<text x="150.1" y="50.8" transform="rotate(-90 150.1 50.8)">T6</text>
<text x="152.1" y="50.8" transform="rotate(-90 152.1 50.8)">T7</text>
<text x="154" y="50.8" transform="rotate(-90 154 50.8)">T8</text>
<text x="155.9" y="50.8" transform="rotate(-90 155.9 50.8)">T9</text>
<text x="157.9" y="50.8" transform="rotate(-90 157.9 50.8)">T14</text>
<text x="159.8" y="50.8" transform="rotate(-90 159.8 50.8)">U3</text>
<text x="161.7" y="50.8" transform="rotate(-90 161.7 50.8)">U14</text>
<text x="163.6" y="50.8" transform="rotate(-90 163.6 50.8)">V4</text>
<text x="165.6" y="50.8" transform="rotate(-90 165.6 50.8)">V6</text>
<text x="167.5" y="50.8" transform="rotate(-90 167.5 50.8)">V9</text>
<text x="169.4" y="50.8" transform="rotate(-90 169.4 50.8)">V11</text>
<text x="171.4" y="50.8" transform="rotate(-90 171.4 50.8)">V12</text>
<text x="173.3" y="50.8" transform="rotate(-90 173.3 50.8)">V13</text>
<text x="175.2" y="50.8" transform="rotate(-90 175.2 50.8)">V17</text>
<text x="192.5" y="53.6">F7</text>
<text x="215.9" y="53.3" transform="rotate(-90 215.9 53.3)">C/104/K/10V/X5R/0201</text>
<text x="221.7" y="53.3" transform="rotate(-90 221.7 53.3)">C/104/K/10V/X5R/0201</text>
<text x="227.5" y="53.3" transform="rotate(-90 227.5 53.3)">C/104/K/10V/X5R/0201</text>
<text x="233.2" y="53.3" transform="rotate(-90 233.2 53.3)">C/104/K/10V/X5R/0201</text>
<text x="239" y="53.3" transform="rotate(-90 239 53.3)">C/104/K/10V/X5R/0201</text>
<text x="244.8" y="53.3" transform="rotate(-90 244.8 53.3)">C/104/K/10V/X5R/0201</text>
<text x="90.2" y="57.5">A18</text>
<text x="90.2" y="59.4">B11</text>
<text x="91.1" y="55.6">A9</text>
<text x="192.5" y="55.6">G8</text>
<text x="192.5" y="57.5">G12</text>
<text x="192.5" y="59.4">H9</text>
<text x="210.1" y="54.1" transform="rotate(-90 210.1 54.1)">C/226/M/6.3V/X5R/0603</text>
<text x="249" y="54.5">1.1VD</text>
<text x="90" y="65.2">C13</text>
<text x="91" y="61.4">C4</text>
<text x="91" y="63.3">C6</text>
<text x="192.5" y="61.4">H11</text>
<text x="192.5" y="63.3">J8</text>
<text x="192.5" y="65.2">J10</text>
<text x="91" y="67.1">D4</text>
<text x="91" y="69.1">D5</text>
<text x="192.5" y="67.1">K11</text>
<text x="192.5" y="69.1">F8</text>
<text x="90" y="74.9">D10</text>
<text x="91" y="72.9">D8</text>
<text x="192.5" y="74.9">D6</text>
<text x="192.5" y="76.8">D7</text>
<text x="249" y="75.7">1.5VD</text>
<text x="91.1" y="78.7">E5</text>
<text x="91.1" y="80.7">E8</text>
<text x="91.1" y="82.6">E9</text>
<text x="192.5" y="78.7">D12</text>
<text x="192.5" y="80.7">E6</text>
<text x="192.5" y="82.6">E7</text>
<text x="90.2" y="84.5">E10</text>
<text x="90.2" y="86.4">E12</text>
<text x="91.2" y="88.4">F5</text>
<text x="192.5" y="84.5">F11</text>
<text x="192.5" y="86.4">F12</text>
<text x="90.2" y="94.2">F10</text>
<text x="91.2" y="90.3">F6</text>
<text x="91.2" y="92.2">F9</text>
<text x="260.3" y="95.8" transform="rotate(-90 260.3 95.8)">C/104/K/10V/X5R/0201</text>
<text x="264.1" y="95.8" transform="rotate(-90 264.1 95.8)">C/104/K/10V/X5R/0201</text>
<text x="268" y="95.8" transform="rotate(-90 268 95.8)">C/104/K/10V/X5R/0201</text>
<text x="90.2" y="96.1">F13</text>
<text x="90.2" y="98">F14</text>
<text x="90.9" y="100">G6</text>
<text x="90.9" y="101.9">G7</text>
<text x="192.5" y="96.1">H6</text>
<text x="192.5" y="98">R11</text>
<text x="247.1" y="97">3.3VD</text>
<text x="256.4" y="96.5" transform="rotate(-90 256.4 96.5)">C/226/M/6.3V/X5R/0603</text>
<text x="89.9" y="107.7">G11</text>
<text x="89.9" y="105.7">G10</text>
<text x="90.9" y="103.8">G9</text>
<text x="192.5" y="105.7">N10</text>
<text x="192.5" y="107.7">P10</text>
<text x="220.1" y="106.6">+1.0VE</text>
<text x="89.9" y="109.6">G13</text>
<text x="91" y="113.5">H8</text>
<text x="91" y="111.5">H7</text>
<text x="192.5" y="109.6">R10</text>
<text x="192.5" y="111.5">T10</text>
<text x="90" y="117.3">H12</text>
<text x="90" y="115.4">H10</text>
<text x="90" y="119.3">H15</text>
<text x="90.6" y="121.2">W4</text>
<text x="242.9" y="124.7" transform="rotate(-90 242.9 124.7)">C/104/K/10V/X5R/0201</text>
<text x="248.7" y="124.7" transform="rotate(-90 248.7 124.7)">C/104/K/10V/X5R/0201</text>
<text x="121.2" y="130.6" transform="rotate(-90 121.2 130.6)">J2</text>
<text x="123.1" y="130.6" transform="rotate(-90 123.1 130.6)">J7</text>
<text x="125" y="130.6" transform="rotate(-90 125 130.6)">J9</text>
<text x="127" y="131.6" transform="rotate(-90 127 131.6)">J11</text>
<text x="128.9" y="131.6" transform="rotate(-90 128.9 131.6)">J12</text>
<text x="130.8" y="131.6" transform="rotate(-90 130.8 131.6)">J13</text>
<text x="132.8" y="131.6" transform="rotate(-90 132.8 131.6)">J14</text>
<text x="134.7" y="131.6" transform="rotate(-90 134.7 131.6)">J15</text>
<text x="136.6" y="130.9" transform="rotate(-90 136.6 130.9)">K3</text>
<text x="138.6" y="130.9" transform="rotate(-90 138.6 130.9)">K7</text>
<text x="140.5" y="130.9" transform="rotate(-90 140.5 130.9)">K8</text>
<text x="142.4" y="130.9" transform="rotate(-90 142.4 130.9)">K9</text>
<text x="144.3" y="131.9" transform="rotate(-90 144.3 131.9)">K10</text>
<text x="146.3" y="131.9" transform="rotate(-90 146.3 131.9)">K12</text>
<text x="148.2" y="131.9" transform="rotate(-90 148.2 131.9)">K15</text>
<text x="150.1" y="130.7" transform="rotate(-90 150.1 130.7)">L3</text>
<text x="152.1" y="130.7" transform="rotate(-90 152.1 130.7)">L4</text>
<text x="154" y="130.7" transform="rotate(-90 154 130.7)">L5</text>
<text x="155.9" y="130.7" transform="rotate(-90 155.9 130.7)">L6</text>
<text x="157.9" y="130.7" transform="rotate(-90 157.9 130.7)">L7</text>
<text x="159.8" y="130.7" transform="rotate(-90 159.8 130.7)">L8</text>
<text x="161.7" y="130.7" transform="rotate(-90 161.7 130.7)">L9</text>
<text x="163.6" y="131.7" transform="rotate(-90 163.6 131.7)">L12</text>
<text x="165.6" y="131.7" transform="rotate(-90 165.6 131.7)">L13</text>
<text x="167.5" y="131.7" transform="rotate(-90 167.5 131.7)">L14</text>
<text x="169.4" y="131.7" transform="rotate(-90 169.4 131.7)">L15</text>
<text x="171.4" y="131.2" transform="rotate(-90 171.4 131.2)">M3</text>
<text x="173.3" y="131.2" transform="rotate(-90 173.3 131.2)">M9</text>
<text x="185.3" y="129">U/TFBGA346/MT7621A</text>
<text x="219.7" y="130.5" transform="rotate(-90 219.7 130.5)">C/104/K/10V/X5R/0201</text>
<text x="223.6" y="130.5" transform="rotate(-90 223.6 130.5)">C/104/K/10V/X5R/0201</text>
<text x="227.5" y="131.3" transform="rotate(-90 227.5 131.3)">C/226/M/6.3V/X5R/0603</text>
<text x="109.6" y="132.4" transform="rotate(-90 109.6 132.4)">W11</text>
<text x="111.5" y="132.4" transform="rotate(-90 111.5 132.4)">W13</text>
<text x="113.5" y="132" transform="rotate(-90 113.5 132)">AA1</text>
<text x="115.4" y="132" transform="rotate(-90 115.4 132)">AA6</text>
<text x="117.3" y="132" transform="rotate(-90 117.3 132)">AA8</text>
<text x="119.3" y="133" transform="rotate(-90 119.3 133)">AA18</text>
<text x="175.2" y="132.2" transform="rotate(-90 175.2 132.2)">M10</text>
<text x="177.2" y="132.2" transform="rotate(-90 177.2 132.2)">M11</text>
<text x="179.1" y="132.2" transform="rotate(-90 179.1 132.2)">M12</text>
<text x="181" y="132.2" transform="rotate(-90 181 132.2)">M15</text>
<text x="182.9" y="132.2" transform="rotate(-90 182.9 132.2)">M16</text>
<text x="243.2" y="172.5">DIR-3060</text>
<text x="222" y="179.2">Size</text>
<text x="229.7" y="179.2">Document Number</text>
<text x="243" y="176.3">CPU_POWER</text>
<text x="250.9" y="179.2">Design By:</text>
<text x="268.3" y="179.2">Review By:</text>
<text x="285.7" y="179.2">Rev</text>
<text x="222" y="185">Date:</text>
<text x="223.9" y="181.9">B</text>
<text x="252.7" y="181.9">liuying</text>
<text x="260.6" y="185">Sheet</text>
<text x="270.3" y="185">8</text>
<text x="276" y="185">of</text>
<text x="281.8" y="185">23</text>
<text x="286.5" y="182.1">0.1</text>
</g>
<text font-size="1.7" fill="#000080" x="94.6" y="49.9">U1D</text>
<g font-size="1.7" fill="#004080">
<text x="95.6" y="54.9">GND</text>
<text x="95.6" y="56.8">GND</text>
<text x="95.6" y="58.7">GND</text>
<text x="108.9" y="56.9" transform="rotate(-90 108.9 56.9)">GND</text>
<text x="110.9" y="56.9" transform="rotate(-90 110.9 56.9)">GND</text>
<text x="112.8" y="56.9" transform="rotate(-90 112.8 56.9)">GND</text>
<text x="114.7" y="56.9" transform="rotate(-90 114.7 56.9)">GND</text>
<text x="116.6" y="56.9" transform="rotate(-90 116.6 56.9)">GND</text>
<text x="118.6" y="56.9" transform="rotate(-90 118.6 56.9)">GND</text>
<text x="122.4" y="56.9" transform="rotate(-90 122.4 56.9)">GND</text>
<text x="124.4" y="56.9" transform="rotate(-90 124.4 56.9)">GND</text>
<text x="126.3" y="56.9" transform="rotate(-90 126.3 56.9)">GND</text>
<text x="128.2" y="56.9" transform="rotate(-90 128.2 56.9)">GND</text>
<text x="130.2" y="56.9" transform="rotate(-90 130.2 56.9)">GND</text>
<text x="132.1" y="56.9" transform="rotate(-90 132.1 56.9)">GND</text>
<text x="134" y="56.9" transform="rotate(-90 134 56.9)">GND</text>
<text x="135.9" y="56.9" transform="rotate(-90 135.9 56.9)">GND</text>
<text x="137.9" y="56.9" transform="rotate(-90 137.9 56.9)">GND</text>
<text x="139.8" y="56.9" transform="rotate(-90 139.8 56.9)">GND</text>
<text x="141.7" y="56.9" transform="rotate(-90 141.7 56.9)">GND</text>
<text x="143.7" y="56.9" transform="rotate(-90 143.7 56.9)">GND</text>
<text x="145.6" y="56.9" transform="rotate(-90 145.6 56.9)">GND</text>
<text x="147.5" y="56.9" transform="rotate(-90 147.5 56.9)">GND</text>
<text x="149.5" y="56.9" transform="rotate(-90 149.5 56.9)">GND</text>
<text x="151.4" y="56.9" transform="rotate(-90 151.4 56.9)">GND</text>
<text x="153.3" y="56.9" transform="rotate(-90 153.3 56.9)">GND</text>
<text x="155.2" y="56.9" transform="rotate(-90 155.2 56.9)">GND</text>
<text x="157.2" y="56.9" transform="rotate(-90 157.2 56.9)">GND</text>
<text x="159.1" y="56.9" transform="rotate(-90 159.1 56.9)">GND</text>
<text x="161" y="56.9" transform="rotate(-90 161 56.9)">GND</text>
<text x="163" y="56.9" transform="rotate(-90 163 56.9)">GND</text>
<text x="164.9" y="56.9" transform="rotate(-90 164.9 56.9)">GND</text>
<text x="166.8" y="56.9" transform="rotate(-90 166.8 56.9)">GND</text>
<text x="168.8" y="56.9" transform="rotate(-90 168.8 56.9)">GND</text>
<text x="170.7" y="56.9" transform="rotate(-90 170.7 56.9)">GND</text>
<text x="172.6" y="56.9" transform="rotate(-90 172.6 56.9)">GND</text>
<text x="174.5" y="56.9" transform="rotate(-90 174.5 56.9)">GND</text>
<text x="176.5" y="56.9" transform="rotate(-90 176.5 56.9)">GND</text>
<text x="184" y="54.9">DVDDK</text>
<text x="184" y="56.8">DVDDK</text>
<text x="184" y="58.7">DVDDK</text>
<text x="95.6" y="60.7">GND</text>
<text x="95.6" y="62.6">GND</text>
<text x="95.6" y="64.5">GND</text>
<text x="184" y="60.7">DVDDK</text>
<text x="184" y="62.6">DVDDK</text>
<text x="184" y="64.5">DVDDK</text>
<text x="95.6" y="66.5">GND</text>
<text x="95.6" y="68.4">GND</text>
<text x="95.6" y="70.3">GND</text>
<text x="184" y="66.5">DVDDK</text>
<text x="184" y="68.4">DVDDK</text>
<text x="184" y="70.3">DVDDK</text>
<text x="95.6" y="74.2">GND</text>
<text x="95.6" y="76.1">GND</text>
<text x="178.6" y="76.1">DVDD_DDRIO</text>
<text x="95.6" y="80">GND</text>
<text x="95.6" y="81.9">GND</text>
<text x="95.6" y="83.8">GND</text>
<text x="178.6" y="80">DVDD_DDRIO</text>
<text x="178.6" y="81.9">DVDD_DDRIO</text>
<text x="178.6" y="83.8">DVDD_DDRIO</text>
<text x="178.6" y="78">DVDD_DDRIO</text>
<text x="95.6" y="85.8">GND</text>
<text x="95.6" y="87.7">GND</text>
<text x="95.6" y="89.6">GND</text>
<text x="178.6" y="85.8">DVDD_DDRIO</text>
<text x="178.6" y="87.7">DVDD_DDRIO</text>
<text x="95.6" y="91.6">GND</text>
<text x="95.6" y="93.5">GND</text>
<text x="95.6" y="95.4">GND</text>
<text x="95.6" y="97.3">AVSS33_MEMPLL</text>
<text x="95.6" y="99.3">GND</text>
<text x="95.6" y="101.2">GND</text>
<text x="178.5" y="97.3">DVDD33_IO_2</text>
<text x="178.5" y="99.3">DVDD33_IO_3</text>
<text x="95.6" y="103.1">GND</text>
<text x="95.6" y="105.1">GND</text>
<text x="95.6" y="107">GND</text>
<text x="181.1" y="107">DVDD_K_1</text>
<text x="95.6" y="108.9">GND</text>
<text x="95.6" y="112.8">GND</text>
<text x="95.6" y="110.9">GND</text>
<text x="181.1" y="108.9">DVDD_K_1</text>
<text x="181.1" y="110.9">DVDD_K_1</text>
<text x="181.1" y="112.8">DVDD_K_1</text>
<text x="95.6" y="118.6">GND</text>
<text x="95.6" y="116.6">GND</text>
<text x="95.6" y="114.7">GND</text>
<text x="95.6" y="120.5">GND</text>
<text x="95.6" y="122.4">AVSS33_VBG</text>
<text x="110.9" y="126.5" transform="rotate(-90 110.9 126.5)">GND</text>
<text x="112.8" y="126.5" transform="rotate(-90 112.8 126.5)">GND</text>
<text x="114.7" y="126.5" transform="rotate(-90 114.7 126.5)">GND</text>
<text x="116.6" y="126.5" transform="rotate(-90 116.6 126.5)">GND</text>
<text x="118.6" y="126.5" transform="rotate(-90 118.6 126.5)">GND</text>
<text x="120.5" y="126.5" transform="rotate(-90 120.5 126.5)">GND</text>
<text x="122.4" y="126.5" transform="rotate(-90 122.4 126.5)">GND</text>
<text x="124.4" y="126.5" transform="rotate(-90 124.4 126.5)">GND</text>
<text x="126.3" y="126.5" transform="rotate(-90 126.3 126.5)">GND</text>
<text x="128.2" y="126.5" transform="rotate(-90 128.2 126.5)">GND</text>
<text x="130.2" y="126.5" transform="rotate(-90 130.2 126.5)">GND</text>
<text x="132.1" y="126.5" transform="rotate(-90 132.1 126.5)">GND</text>
<text x="134" y="126.5" transform="rotate(-90 134 126.5)">GND</text>
<text x="135.9" y="126.5" transform="rotate(-90 135.9 126.5)">GND</text>
<text x="137.9" y="126.5" transform="rotate(-90 137.9 126.5)">GND</text>
<text x="139.8" y="126.5" transform="rotate(-90 139.8 126.5)">GND</text>
<text x="141.7" y="126.5" transform="rotate(-90 141.7 126.5)">GND</text>
<text x="143.7" y="126.5" transform="rotate(-90 143.7 126.5)">GND</text>
<text x="145.6" y="126.5" transform="rotate(-90 145.6 126.5)">GND</text>
<text x="147.5" y="126.5" transform="rotate(-90 147.5 126.5)">GND</text>
<text x="149.5" y="126.5" transform="rotate(-90 149.5 126.5)">GND</text>
<text x="151.4" y="126.5" transform="rotate(-90 151.4 126.5)">GND</text>
<text x="153.3" y="126.5" transform="rotate(-90 153.3 126.5)">GND</text>
<text x="155.2" y="126.5" transform="rotate(-90 155.2 126.5)">GND</text>
<text x="157.2" y="126.5" transform="rotate(-90 157.2 126.5)">GND</text>
<text x="159.1" y="126.5" transform="rotate(-90 159.1 126.5)">GND</text>
<text x="161" y="126.5" transform="rotate(-90 161 126.5)">GND</text>
<text x="163" y="126.5" transform="rotate(-90 163 126.5)">GND</text>
<text x="164.9" y="126.5" transform="rotate(-90 164.9 126.5)">GND</text>
<text x="166.8" y="126.5" transform="rotate(-90 166.8 126.5)">GND</text>
<text x="168.8" y="126.5" transform="rotate(-90 168.8 126.5)">GND</text>
<text x="170.7" y="126.5" transform="rotate(-90 170.7 126.5)">GND</text>
<text x="172.6" y="126.5" transform="rotate(-90 172.6 126.5)">GND</text>
<text x="174.5" y="126.5" transform="rotate(-90 174.5 126.5)">GND</text>
<text x="176.5" y="126.5" transform="rotate(-90 176.5 126.5)">GND</text>
<text x="178.4" y="126.5" transform="rotate(-90 178.4 126.5)">GND</text>
<text x="180.3" y="126.5" transform="rotate(-90 180.3 126.5)">GND</text>
<text x="182.3" y="126.5" transform="rotate(-90 182.3 126.5)">GND</text>
<text x="184.2" y="126.5" transform="rotate(-90 184.2 126.5)">GND</text>
</g>
<g font-size="1.4">
<text x="30.9" y="1.4">5</text>
<text x="88.8" y="1.4">4</text>
<text x="146.7" y="1.4">3</text>
<text x="204.6" y="1.4">2</text>
<text x="262.6" y="1.4">1</text>
<text x=".5" y="26.1">D</text>
<text x="292" y="26.1">D</text>
<text x=".5" y="71.9">C</text>
<text x="292" y="71.9">C</text>
<text x=".5" y="117.8">B</text>
<text x="292" y="117.8">B</text>
<text x=".5" y="163.6">A</text>
<text x="292" y="163.6">A</text>
<text x="30.9" y="186.8">5</text>
<text x="88.8" y="186.8">4</text>
<text x="146.7" y="186.8">3</text>
<text x="204.6" y="186.8">2</text>
<text x="262.6" y="186.8">1</text>
</g>
</svg>
